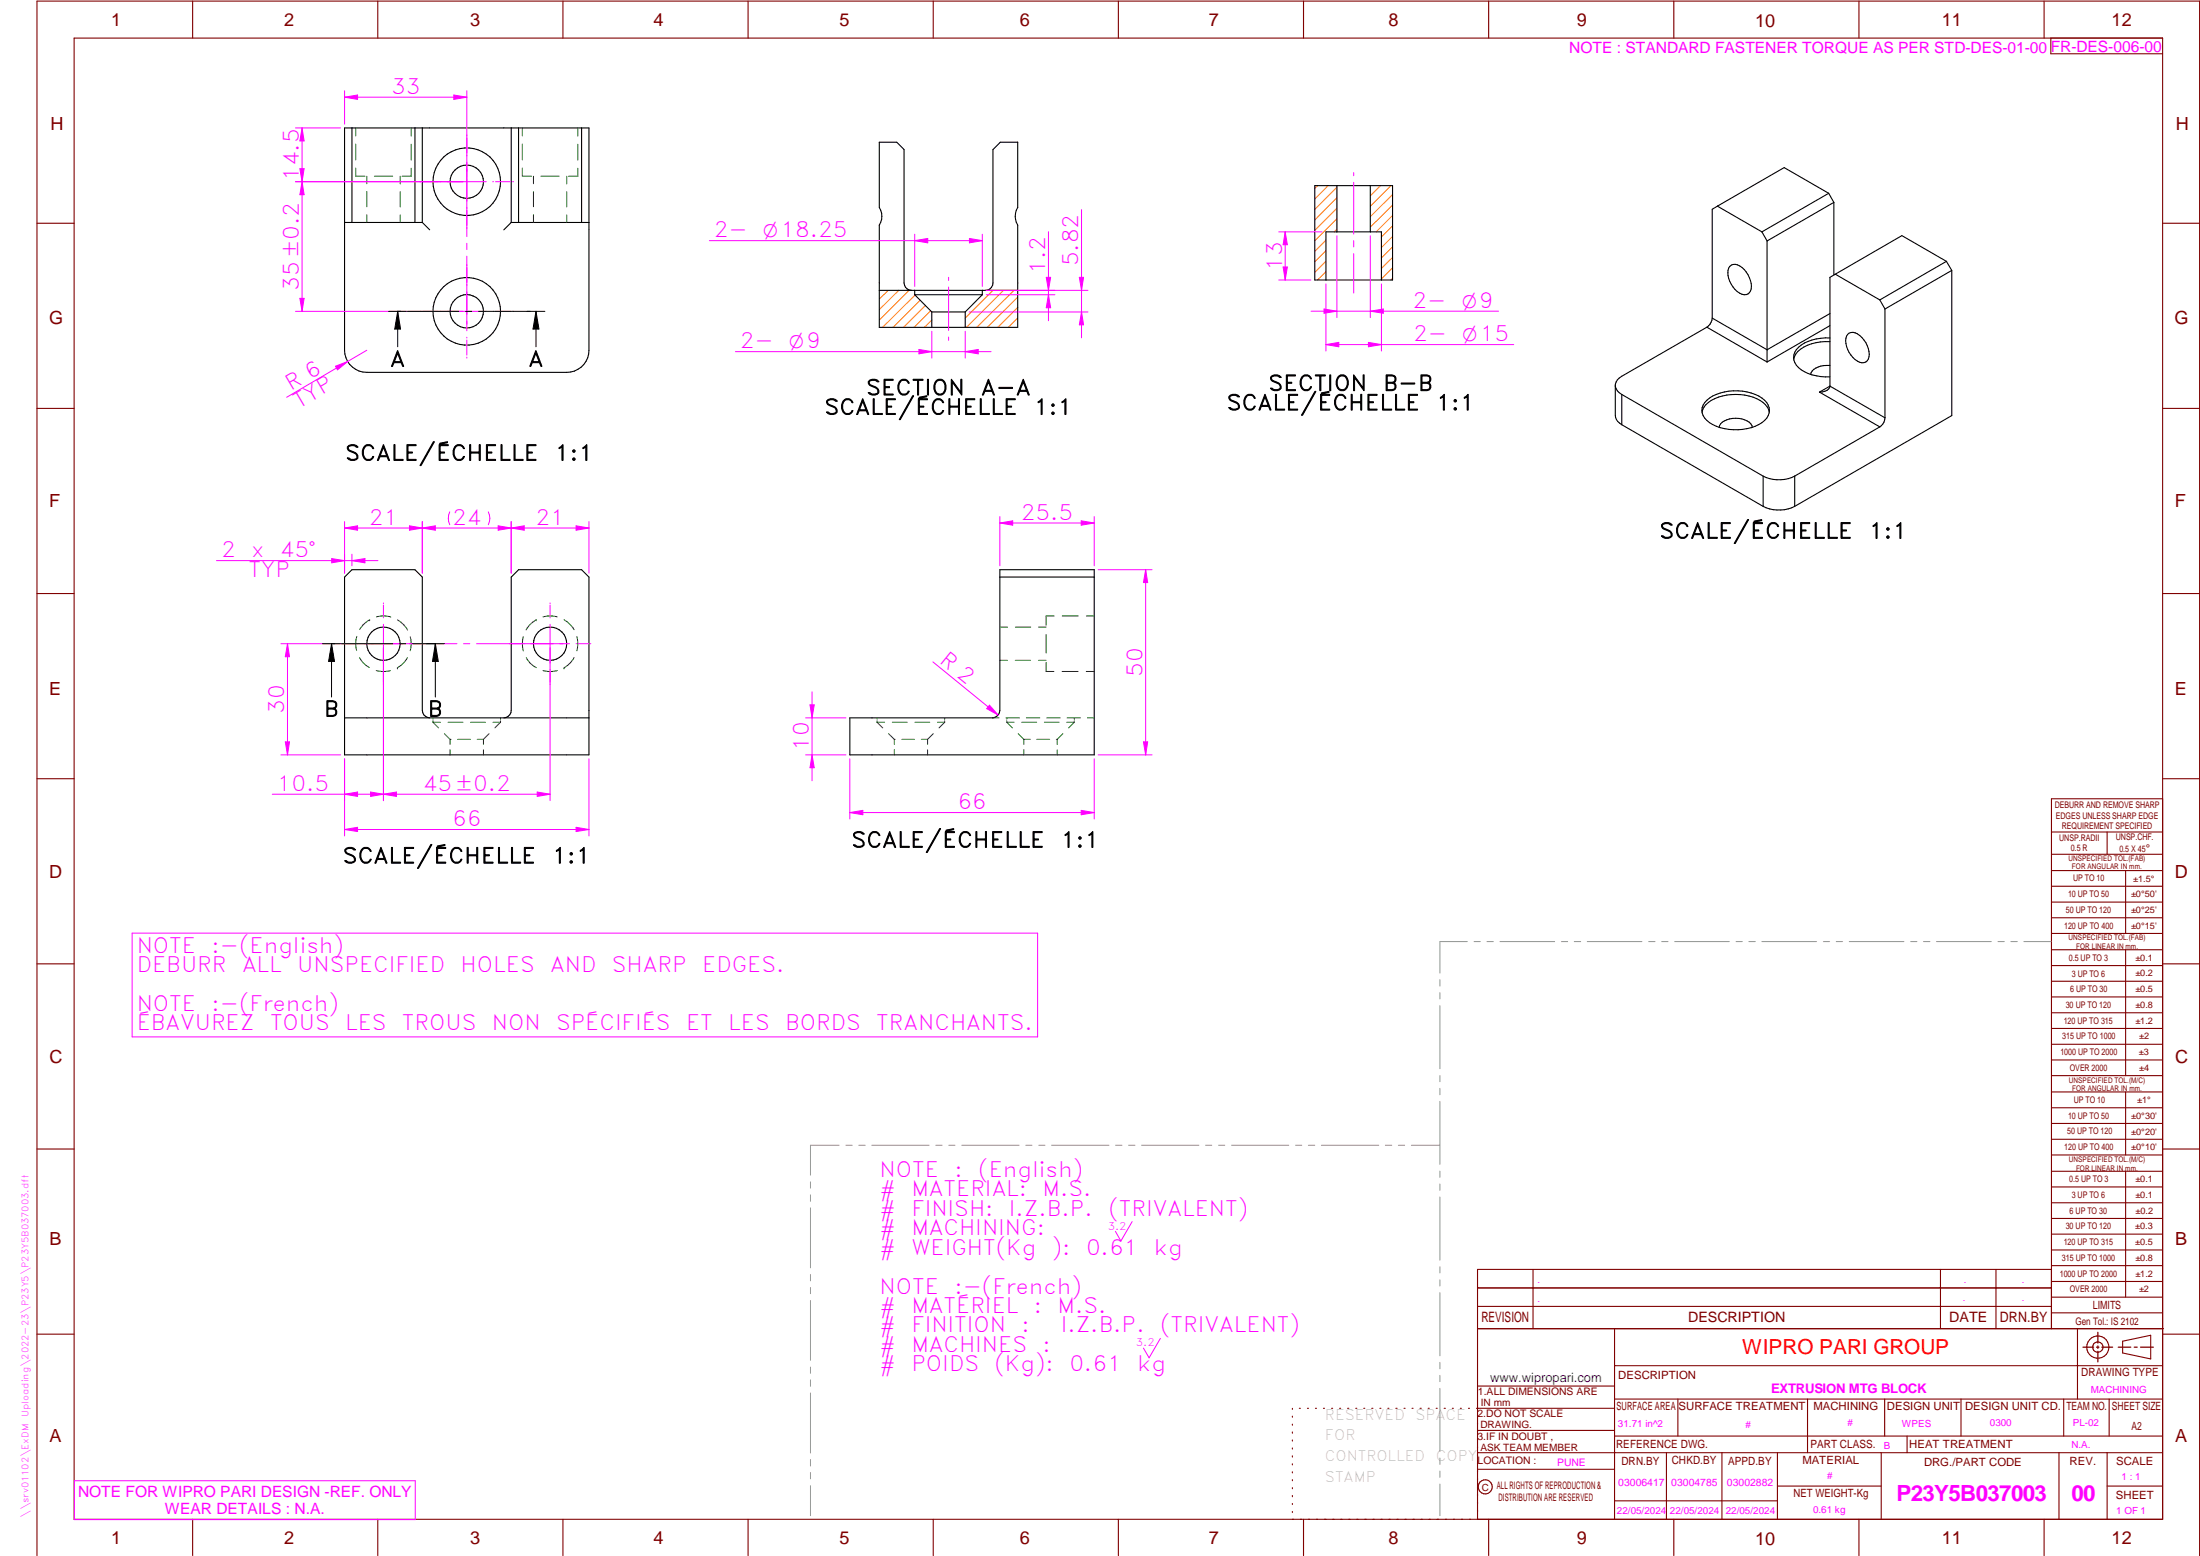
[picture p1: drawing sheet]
<svg xmlns="http://www.w3.org/2000/svg" width="594mm" height="420mm" viewBox="0 0 594 420" stroke-linecap="round" stroke-linejoin="round" font-family="sans-serif">
<g fill="none" stroke="#800000" stroke-width=".3">
<path d="M20 10.3h564v400h-564zM52 .3v10M102 .3v10M152 .3v10M202 .3v10M252 .3v10M302 .3v10M352 .3v10M402 .3v10M452 .3v10M502 .3v10M552 .3v10"/>
<path d="M553.8 10.3v4.2h30.2M10 60.3h10M584 60.3h10M10 110.3h10M584 110.3h10M10 160.3h10M584 160.3h10M10 210.3h10M584 215.7h-30v143.1M584 210.3h10M554 224.7h30M554 230.7h30"/>
<path d="M554 235.1h30M554 239.3h30M569 224.7v6M574 235.1v17M554 243.6h30M554 247.8h30M554 252.1h30M554 256.5h30M574 256.5v33.9M10 260.3h10M554 260.7h30M554 265h30"/>
<path d="M554 269.2h30M554 273.5h30M554 277.7h30M584 260.3h10M554 282h30M554 286.2h30M554 290.4h30M554 294.9h30M554 299.1h30M574 294.9v17M10 310.3h10M554 303.4h30"/>
<path d="M554 307.6h30M554 311.9h30M554 316.3h30M574 316.3v34M584 310.3h10M554 320.5h30M554 324.8h30M554 329h30M554 333.2h30M554 337.5h30M399 358.8h185.2M399 352.8h155"/>
<path d="M399 347.8h155M414 342.8v16M436 358.8v51.5M524 342.8v16M539 342.8v16M554 341.8h30M554 346h30M554 350.3h30M554 354.5h30M554 342.8h-155v67.5M561 358.8v19M10 360.3h10"/>
<path d="M399 374.3h37M436 377.8h148M453.1 377.8v10M488.1 377.8v14.5M508.9 377.8v10M529.5 377.8v10M557.3 377.8v10M569.5 377.8v10M573.2 362.2l7.6-1.6v6.3l-7.6-1.6zM584 368.8h-148M584 360.3h10M349 380.3v.3"/>
<path d="M349 382.4v.3M349 384.6v.3M349 386.7v.3M349 388.8v.3M349 391v.3M349 393.1v.3M349 395.3v.3M349 397.4v.3M349 399.5v.3M350.9 380.3h.2M353.1 380.3h.2M355.2 380.3h.3"/>
<path d="M357.4 380.3h.3M359.6 380.3h.3M361.7 380.3h.3M363.9 380.3h.3M366.1 380.3h.3M368.3 380.3h.2M370.4 380.3h.3M372.6 380.3h.3M374.8 380.3h.3M376.9 380.3h.4M379.1 380.3h.3M381.3 380.3h.3"/>
<path d="M383.4 380.3h.4M385.6 380.3h.3M387.8 380.3h.3M390 380.3h.3M392.2 380.3h.3M394.3 380.3h.3M396.5 380.3h.3M398.7 380.3h37.3M399 396.7h37M399 392.3h185M399 386.2h37M436 387.8h148"/>
<path d="M450 392.3v18M465 392.3v18M480 392.3v18M508 392.3v18M515 387.8v4.5M556 392.3v18M569 392.3v18M52 410.3v9.7M102 410.3v9.7M152 410.3v9.7M202 410.3v9.7M252 410.3v9.7"/>
<path d="M302 410.3v9.7M349 401.7v.3M349 403.8v.4M349 406v.3M349 408.1v.3M352 410.3v9.7M402 410.3v9.7M436 405.3h44M452 410.3v9.7M480 401.3h28M502 410.3v9.7M552 410.3v9.7"/>
<path d="M569 401.3h15M10 420v-419.7h584v419.7"/>
<circle cx="566.5" cy="363.7" r="1.39"/>
<circle cx="566.5" cy="363.8" r="3"/>
<circle cx="401.1" cy="401.5" r="1.9"/>
</g>
<g fill="none" stroke="#f0f" stroke-width=".27">
<path d="M79.8 34.5h12.2M81.6 34.5l.5 3.6h-1.1zM126.1 36.4v.3M126.1 37.3v4M79.8 49.1h51.5M126.1 41.9v.2M126.1 43.8v20.1M133 49.1h.3M133.8 49.1h4.1M138.4 49.1h.3M126.1 65.7v1.7M126.1 69.2v20.1"/>
<path d="M113.4 84.1h.3M114.3 84.1h4M118.8 84.1h.2M120.8 84.1h10.5M126.1 91.1v.2M126.1 91.8v4.1M126.1 96.4v.3M133 84.1h.3M133.8 84.1h4.1M138.4 84.1h.3M92.5 173.8h.2M93.1 173.8h2.9"/>
<path d="M96.4 173.8h.2M98.3 173.8h25.1M103.5 162.8v.2M103.5 163.4v2.9M103.5 166.7v.1M103.5 168.6v10.5M125.2 173.8h1.7M128.7 173.8h25.1M148.5 162.8v.2M148.5 163.4v2.9M148.5 166.7v.1M148.5 168.6v10.5"/>
<path d="M155.6 173.8h.1M156.1 173.8h2.9M159.4 173.8h.1M103.5 180.8v.2M103.5 181.4v2.8M103.5 184.7v.1M148.5 180.8v.2M148.5 181.4v2.8M148.5 184.7v.1M35.7 252h244.5v28h-244.5zM305.7 329.9l-3 5.2-1.5-2.6M313.3 361.4l-3 5.2-1.5-2.6"/>
<path d="M20.1 399.8h92v10.5h-92z"/>
</g>
<g fill="none" stroke="#949494" stroke-width=".27">
<path d="M396.2 254.3h-7.4v8.5M398.1 254.3h1.6M401.5 254.3h1.8M405 254.3h14.8M421.6 254.3h1.7M425.1 254.3h1.7M428.6 254.3h14.8M445.2 254.3h1.7M448.7 254.3h1.7M452.2 254.3h14.8M468.8 254.3h1.7M472.3 254.3h1.7"/>
<path d="M475.8 254.3h14.8M492.4 254.3h1.7M495.8 254.3h1.8M499.4 254.3h14.7M516 254.3h1.6M519.4 254.3h1.8M522.9 254.3h14.8M539.5 254.3h1.7M543 254.3h1.7M546.5 254.3h7.4M388.8 264.5v1.8M388.8 268.1v1.6"/>
<path d="M388.8 271.6v17M388.8 290.4v1.7M388.8 293.9v1.7M388.8 297.4v17M218.9 319.2v1.6M226.6 309.2h-7.7v8.1M228.4 309.2h1.7M231.9 309.2h1.7M235.4 309.2h15.5M252.7 309.2h1.7M256.2 309.2h1.7M259.7 309.2h15.5"/>
<path d="M277 309.2h1.7M280.5 309.2h1.7M284 309.2h15.5M301.2 309.2h1.8M304.8 309.2h1.7M308.3 309.2h15.5M325.5 309.2h1.7M329.1 309.2h1.6M332.6 309.2h15.4M349.8 309.2h1.7M353.3 309.2h1.7M356.8 309.2h15.5"/>
<path d="M374.1 309.2h1.7M377.6 309.2h1.7M381.1 309.2h7.7M388.8 316.2v1.7M388.8 319.7v1.7M218.9 322.6v1.8M218.9 326.1v16.2M388.8 323.2v17.1M218.9 344.1v1.8M218.9 347.6v1.7M218.9 351.2v16.1M388.8 342.1v1.6"/>
<path d="M388.8 345.6v1.7M388.8 349v17.1M218.9 369.1v1.7M218.9 372.6v1.8M218.9 376.1v16.2M388.8 367.9v1.7M388.8 371.4v1.7M388.8 374.9v17M218.9 394.1v1.8M218.9 397.6v1.7M388.8 393.7v1.7M388.8 397.2v1.7"/>
<path d="M218.9 401.2v8.1M388.8 400.7v8.6"/>
</g>
<path d="M566.5 359.7v3M562.5 363.8h2.9M566.1 363.8h.7M566.5 363.4v.7M566.5 364.9v2.8M567.6 363.8h2.9M572 363.8h3.4M576.3 363.8h.8M578 363.8h3.5" fill="none" stroke="#800000" stroke-width=".34"/>
<g fill="none" stroke="#000" stroke-width=".3">
<path d="M93 34.5h66v60.1a5.9 5.9 0 0 1-6 5.9h-53.9a6 6 0 0 1-6.1-5.9zM95 34.5v25.6M112 34.5v25.6M114 34.5v25.6M138 34.5v25.6M140 34.5v25.6M157 34.5v25.6M463.8 55.7l12 6.9M463.8 55.7l-1.4 .8v29.4M493.8 52.2l-12-6.9-18 10.4M493.8 52.2l1.4 2.5M493.8 52.2l-18 10.4"/>
<path d="M495.2 54.7v19.6M495.2 54.7l-18 10.4M93 60.1h21M114 60.1l2 2M138 60.1h21M138 60.1l-1.9 2M467.1 71.9a2.33 2.33 0 0 1 3.3 .3 6.5 6.5 0 0 1 2.3 6.4 1.88 1.88 0 0 1-2.9 .6 6.4 6.4 0 0 1-3-6.8zM475.8 62.6l1.4 2.5M477.2 65.1v32.6M495.6 74l-1.4 .9v29.4M495.6 74l12 7M525.6 70.6l-12-7-18 10.4"/>
<path d="M525.6 70.6l1.4 2.4M525.6 70.6l-18 10.4M527 73v39.2l-42.4 24.5M527 73l-18 10.4M460.9 88.3l16.3 9.4M460.9 88.3l-23 13.3a3.2 3.2 0 0 0-1.7 2.2v8.4a2.99 2.99 0 0 0 1.7 2.5M462.4 85.9a3.4 3.4 0 0 1-1.5 2.4M494.2 98.7a5.3 5.3 0 0 0-5.1 1.9l-.2 .5M494.2 91.3a11.3 11.3 0 0 0-9.1 3.1 3.6 3.6 0 0 0 1.3 5.5 12.4 12.4 0 0 0 7.8 1.9M494.2 92.2a11.1 11.1 0 0 0-9.2 3.3l-.6 1.5M494.2 87.9l-17 9.8M494.2 84.7l-17 9.7-14.8-8.5"/>
<path d="M498.9 90.3a2.28 2.28 0 0 1 3.3 .3 6.4 6.4 0 0 1 2.3 6.3 1.9 1.9 0 0 1-2.9 .6 6.4 6.4 0 0 1-3-6.7zM507.6 81l1.4 2.4M509 83.4v29.4M436.2 104.4a3.2 3.2 0 0 0 1.7 2.1M437.9 114.7l38.2 22M437.9 106.5l38.2 22.1M437.9 106.5v8.2M460.9 108.1a13.4 13.4 0 0 1 14-1.2 4.1 4.1 0 0 1 2.6 5.3 8.7 8.7 0 0 1-6.9 3.8 11.7 11.7 0 0 1-10.3-3.1 3.4 3.4 0 0 1 .6-4.8zM464.2 115.4a4.1 4.1 0 0 1 4.5-2.5 4.1 4.1 0 0 1 4.5 2.5M477.8 111.3a6.5 6.5 0 0 0-5.5-4.4 13 13 0 0 0-11.6 2.4l-.5 .6-.6 1.4M491.3 105.9l16.3 9.4M494.2 104.3l-2.9 1.6"/>
<path d="M494.2 104.3l14.8 8.5M494.2 104.3a2.44 2.44 0 0 1-2.9 1.6M507.6 115.3l-23 13.3M509 112.8a2.96 2.96 0 0 1-1.4 2.5M476.1 128.6v8.1M476.1 136.7a9.7 9.7 0 0 0 8.5 0M484.6 128.6a9.7 9.7 0 0 1-8.5 0M484.6 128.6v8.1M270 155.8h25.5M93 193.8h66M116 193.8a2.13 2.13 0 0 1-2-2v-36l-2-2h-17l-2 2v48h66v-48l-2-2h-17l-2 2v36a2.03 2.03 0 0 1-1.9 2M229.5 193.8h38.5a2.13 2.13 0 0 0 2-2v-38h25.5v50h-66z"/>
<circle cx="126" cy="49" r="9.1"/>
<circle cx="126.1" cy="49.1" r="4.5"/>
<circle cx="126" cy="84.1" r="4.5"/>
<circle cx="126" cy="84.1" r="9.1"/>
<circle cx="103.6" cy="173.8" r="4.5"/>
<circle cx="148.5" cy="173.8" r="4.5"/>
</g>
<g fill="none" stroke="#008000" stroke-width=".27">
<path d="M96 34.5v2.2M96 38.9v4.3M111 34.5v2.2M111 38.9v4.3M141 34.5v2.2M141 38.9v4.3M156 34.5v2.2M156 38.9v4.3M96 45.4v2.2h2.5M99.1 47.6v2M99.1 51.7v4.1M99.1 58v2.1"/>
<path d="M101.1 47.6h4.9M108.1 47.6v2.1M108.1 51.8v4.1M108.1 58v2.1M111 45.4v2.2h-2.4M141 45.4v2.2h2.5M144.1 47.6v2M144.1 51.7v4.1M144.1 58v2.1M146 47.6h5M153 47.6v2.1M153 51.8v4.1"/>
<path d="M153 58v2.1M156 45.4v2.2h-2.5M96.3 171.8a6.9 6.9 0 0 0 0 3.9M97.1 177.5a6.4 6.4 0 0 0 2.6 2.8M99.8 167.3a7.1 7.1 0 0 0-2.7 2.7M99.8 167.3h.1M101.7 166.6a6.4 6.4 0 0 1 3.8 0M107.4 167.4a7.3 7.3 0 0 1 2.7 2.7M110 177.5a6.9 6.9 0 0 1-2.7 2.8M110.8 172a7.1 7.1 0 0 1 0 3.7M141.3 171.9a7.4 7.4 0 0 0 0 3.9M142.1 177.6a6.1 6.1 0 0 0 2.7 2.7"/>
<path d="M144.8 167.3a7 7 0 0 0-2.7 2.8M144.8 167.3h.1M146.6 166.6a6.7 6.7 0 0 1 3.8 0M152.3 167.3a7.6 7.6 0 0 1 2.7 2.8M155 177.5a6.9 6.9 0 0 1-2.7 2.8M155.8 171.9a7.4 7.4 0 0 1 0 3.8M270 178.3h2M270 169.3h2.1M274.1 178.3h4.2M274.2 169.3h4.1M280.4 178.3h2.1M280.5 169.3h2"/>
<path d="M282.5 171.4v4.9M282.5 178.9v2.4h2.1M284.6 166.3h-2.1v2.5M286.8 166.3h4.4M293.4 166.3h2.1M101.6 181.1a6.8 6.8 0 0 0 3.8 0M107.3 180.3h.1M116.9 195h2M116.9 193.8v.4M116.9 194.6v.4M116.9 195l1.5 1.6M120 198.1l1.5 1.5"/>
<path d="M121 195h4M121.5 199.6h.3M121.5 199.6v1.4M123.6 199.6h3.4M127.1 195h4M128.9 199.6h1.6M130.5 199.6v1.4M132.1 198.1l-1.6 1.5M133.1 195h2.1M135.2 193.8v.4M135.2 194.6v.4M135.2 195l-1.6 1.6"/>
<path d="M146.6 181.1a6.8 6.8 0 0 0 3.9 0M152.3 180.3h.1M236.8 195h2.1M236.8 193.8v.4M236.8 194.6v.4M236.8 195l1.6 1.6M239.9 198.1l1.6 1.5M241 195h4M241.5 199.6h.2M241.5 199.6v1.4M243.5 199.6h3.5M247.1 195h4"/>
<path d="M248.8 199.6h1.7M250.5 199.6v1.4M252 198.1l-1.5 1.5M253.1 195h2M255.1 193.8v.4M255.1 194.6v.4M255.1 195l-1.5 1.6M268 193.8h1.8M271.6 193.8h3.7M271.9 195h1.9M271.9 193.8v.4M271.9 194.6v.4"/>
<path d="M271.9 195l1.5 1.6M274.9 198.1l1.6 1.5M275.9 195h4M276.5 199.6h1.7M276.5 199.6v1.4M277.1 193.8h3.7M280 199.6h3.5M282 195h4M282.7 193.8h3.6M285.2 199.6h.3M285.5 199.6v1.4M286.8 181.3h4.3"/>
<path d="M287 198.1l-1.5 1.5M288.1 195h2M288.2 193.8h3.6M290.1 195l-1.5 1.6M290.1 193.8v.4M290.1 194.6v.4M293.3 181.3h2.2M293.7 193.8h1.8M121.5 202.4v1.4M130.5 202.5v1.3M241.5 202.4v1.4M250.5 202.5v1.3"/>
<path d="M276.5 202.4v1.4M285.5 202.5v1.3"/>
</g>
<path d="M81.6 34.5l.5 3.6h-1.1z" fill="#f0f"/>
<path d="M81 45.6h1.1l-.5 3.5z" fill="none" stroke="#f0f" stroke-width=".27"/>
<path d="M81 45.6h1.1l-.5 3.5z" fill="#f0f"/>
<path d="M81.6 34.5v14.6M79.8 49.1h45.2M81.6 49.1l.5 3.5h-1.1zM79.8 84.1h45.2" fill="none" stroke="#f0f" stroke-width=".27"/>
<path d="M81.6 49.1l.5 3.5h-1.1z" fill="#f0f"/>
<path d="M81 80.6h1.1l-.5 3.5z" fill="none" stroke="#f0f" stroke-width=".27"/>
<path d="M81 80.6h1.1l-.5 3.5z" fill="#f0f"/>
<path d="M93 26.2l3.6-.5v1.1zM93 24.5v9M126.1 24.5v23.5M81.6 49.1v35" fill="none" stroke="#f0f" stroke-width=".27"/>
<path d="M93 26.2l3.6-.5v1.1z" fill="#f0f"/>
<path d="M122.5 25.7l3.6 .5-3.6 .6z" fill="none" stroke="#f0f" stroke-width=".27"/>
<path d="M122.5 25.7l3.6 .5-3.6 .6z" fill="#f0f"/>
<path d="M93 26.2h33.1M93 204.9v20.8M159 204.9v20.8M93 224l3.6-.6v1.1z" fill="none" stroke="#f0f" stroke-width=".27"/>
<path d="M93 224l3.6-.6v1.1z" fill="#f0f"/>
<path d="M155.6 223.4l3.4 .6-3.4 .5z" fill="none" stroke="#f0f" stroke-width=".27"/>
<path d="M155.6 223.4l3.4 .6-3.4 .5z" fill="#f0f"/>
<path d="M75.9 173.8h26.6M75.9 203.8h16.1M77 200.3h1.2l-.6 3.5zM93 224h66" fill="none" stroke="#f0f" stroke-width=".27"/>
<path d="M77 200.3h1.2l-.6 3.5z" fill="#f0f"/>
<path d="M77.6 173.8l.6 3.5h-1.2z" fill="none" stroke="#f0f" stroke-width=".27"/>
<path d="M77.6 173.8l.6 3.5h-1.2z" fill="#f0f"/>
<path d="M77.6 173.8v30M103.5 174.9v41.3M93 214.5l3.6-.6v1.2zM93 204.9v11.3" fill="none" stroke="#f0f" stroke-width=".27"/>
<path d="M93 214.5l3.6-.6v1.2z" fill="#f0f"/>
<path d="M100.1 213.9l3.4 .6-3.4 .6z" fill="none" stroke="#f0f" stroke-width=".27"/>
<path d="M100.1 213.9l3.4 .6-3.4 .6z" fill="#f0f"/>
<path d="M103.5 174.9v41.3M148.5 174.9v41.3M73.5 214.5h30M103.5 214.5l3.6-.6v1.2z" fill="none" stroke="#f0f" stroke-width=".27"/>
<path d="M103.5 214.5l3.6-.6v1.2z" fill="#f0f"/>
<path d="M145.1 213.9l3.4 .6-3.4 .6z" fill="none" stroke="#f0f" stroke-width=".27"/>
<path d="M145.1 213.9l3.4 .6-3.4 .6z" fill="#f0f"/>
<path d="M103.5 214.5h45M229.5 204.9v16.2M229.5 219.4l3.5-.6v1.2zM295.5 204.9v16.2" fill="none" stroke="#f0f" stroke-width=".27"/>
<path d="M229.5 219.4l3.5-.6v1.2z" fill="#f0f"/>
<path d="M292 218.8l3.5 .6-3.5 .6z" fill="none" stroke="#f0f" stroke-width=".27"/>
<path d="M292 218.8l3.5 .6-3.5 .6z" fill="#f0f"/>
<path d="M296.5 153.8h14.6M229.5 219.4h66M296.5 203.8h14.6M308.8 200.3h1.1l-.5 3.5z" fill="none" stroke="#f0f" stroke-width=".27"/>
<path d="M308.8 200.3h1.1l-.5 3.5z" fill="#f0f"/>
<path d="M309.4 153.8l.5 3.5h-1.1z" fill="none" stroke="#f0f" stroke-width=".27"/>
<path d="M309.4 153.8l.5 3.5h-1.1z" fill="#f0f"/>
<path d="M309.4 153.8v50M217.5 193.8h10.9M217.5 203.8h10.9M219.3 203.8l.6 3.5h-1.2z" fill="none" stroke="#f0f" stroke-width=".27"/>
<path d="M219.3 203.8l.6 3.5h-1.2z" fill="#f0f"/>
<path d="M218.7 190.3h1.2l-.6 3.5z" fill="none" stroke="#f0f" stroke-width=".27"/>
<path d="M218.7 190.3h1.2l-.6 3.5z" fill="#f0f"/>
<path d="M251.9 178.7l17.6 14.4M219.3 186.8v24M267.2 190.4l2.3 2.7-3.1-1.8z" fill="none" stroke="#f0f" stroke-width=".27"/>
<path d="M267.2 190.4l2.3 2.7-3.1-1.8z" fill="#f0f"/>
<path d="M93 142.6l3.6-.6v1.2zM93 140.8v14M114 140.8v14" fill="none" stroke="#f0f" stroke-width=".27"/>
<path d="M93 142.6l3.6-.6v1.2z" fill="#f0f"/>
<path d="M110.6 142l3.4 .6-3.4 .6z" fill="none" stroke="#f0f" stroke-width=".27"/>
<path d="M110.6 142l3.4 .6-3.4 .6z" fill="#f0f"/>
<path d="M121.4 138.2a4.1 4.1 0 0 0 0 3.5M131.9 138.2a3.8 3.8 0 0 1 0 3.5M93 142.6h21M114 140.8v14M114 142.6l3.6-.6v1.2zM138 140.8v14" fill="none" stroke="#f0f" stroke-width=".27"/>
<path d="M114 142.6l3.6-.6v1.2z" fill="#f0f"/>
<path d="M134.5 142l3.5 .6-3.5 .6z" fill="none" stroke="#f0f" stroke-width=".27"/>
<path d="M134.5 142l3.5 .6-3.5 .6z" fill="#f0f"/>
<path d="M114 142.6h24M138 140.8v14M138 142.6l3.6-.6v1.2zM159 140.8v14" fill="none" stroke="#f0f" stroke-width=".27"/>
<path d="M138 142.6l3.6-.6v1.2z" fill="#f0f"/>
<path d="M155.6 142l3.4 .6-3.4 .6z" fill="none" stroke="#f0f" stroke-width=".27"/>
<path d="M155.6 142l3.4 .6-3.4 .6z" fill="#f0f"/>
<path d="M89.6 150.8l3.4 .6-3.4 .6zM93 149.6v5.2M95 149.6v3.2M138 142.6h21" fill="none" stroke="#f0f" stroke-width=".27"/>
<path d="M89.6 150.8l3.4 .6-3.4 .6z" fill="#f0f"/>
<path d="M95 151.4l3.5-.6v1.2z" fill="none" stroke="#f0f" stroke-width=".27"/>
<path d="M95 151.4l3.5-.6v1.2z" fill="#f0f"/>
<path d="M90.6 98.9l3.3-1.3-2.8 2.3zM99.1 94.6l-21.7 12.7M58.5 151.4h43.6" fill="none" stroke="#f0f" stroke-width=".27"/>
<path d="M90.6 98.9l3.3-1.3-2.8 2.3z" fill="#f0f"/>
<path d="M105 84.1h4.8M107.4 84.1v9.5M107.4 84.1l.8 4.8h-1.6zM110 84.1h13.9M125.8 84.1h1.7M129.2 84.1h17.9M144.7 84.1l.8 4.8h-1.6zM144.7 84.1v9.5" fill="none" stroke="#000" stroke-width=".27"/>
<path d="M107.4 84.1l.8 4.8h-1.6zM144.7 84.1l.8 4.8h-1.6z" fill="#000"/>
<path d="M239.9 78.4l-2.5 2.4M242.7 78.4l-5.3 5.2M245.5 78.4l-8.1 8M247.1 79.7l-8.8 8.7M248.5 81.1l-7.3 7.3M249.9 82.5l-5.9 5.9M251.3 83.9l-4.5 4.5M251.6 86.4l-2 2" fill="none" stroke="#ff8000" stroke-width=".27"/>
<g fill="none" stroke="#ff8000" stroke-width=".27">
<path d="M355.8 50.1l-.8 .8M358.6 50.1l-3.6 3.6M361 50.5l-6 6.1M361 53.4l-6 6M361 56.2l-6 6M361 59.1l-6 5.9M372.8 50.1l-2.8 2.8M375.6 50.1l-5.6 5.6M376 52.5l-6 6M376 55.4l-6 5.9M376 58.2l-4.4 4.4M268.1 78.4l-7.5 7.5"/>
<path d="M271 78.4l-10 10M273.8 78.4l-10 10M358 73.4l-2.2 2.2M358 64.9l-3 3M358 67.7l-3 3M358 70.5l-3 3M361 61.8l-.7 .8M376 61l-3 3M376 63.8l-3 3M376 66.7l-3 3M376 69.5l-3 3M376 72.3l-3 3"/>
<path d="M376 75.1l-.4 .5M274.8 85.9l-2.5 2.5M274.8 83l-5.4 5.4M274.8 80.2l-8.2 8.2"/>
</g>
<g fill="none" stroke="#000" stroke-width=".3">
<path d="M355 50.1h21v25.5h-21zM361 50.1v12.5M370 50.1v12.5M247 79.6h18.3M247 79.6l4.6 4.6M247 78.4v1.2M265.3 79.6l-4.7 4.6M265.3 78.4v1.2M266.1 78.4a1.97 1.97 0 0 0 2-2v-36l2-2h4.7v17.6a4.6 4.6 0 0 0 0 4.8v27.6h-37.4v-27.6a4.6 4.6 0 0 0 0-4.8v-17.6h4.7l2 2v36a2.03 2.03 0 0 0 2 2M274.8 78.4h-37.4M358 75.6v-13h15v13M251.6 84.2h9"/>
<path d="M251.6 84.2v4.2M260.6 84.2v4.2"/>
</g>
<path d="M365.5 46.6v.9M365.5 49.2v14M247 65l3.5-.6v1.2zM247 63.2v14.1M256.2 74.9v.8M256.2 77.5v11.7M265.3 63.2v14.1M365.5 65v1.7M365.5 68.5v10.6M256.2 91v.9" fill="none" stroke="#f0f" stroke-width=".27"/>
<path d="M87.1 173.8h4.8M89.5 173.8l.8 4.8h-1.6zM89.5 173.8v14.4M92.2 173.8h13.9M107.9 173.8h1.7M111.4 173.8h8.6M117.6 173.8l.8 4.8h-1.6zM117.6 173.8v14.4" fill="none" stroke="#000" stroke-width=".27"/>
<path d="M89.5 173.8l.8 4.8h-1.6zM117.6 173.8l.8 4.8h-1.6z" fill="#000"/>
<path d="M247 65l3.5-.6v1.2z" fill="#f0f"/>
<path d="M261.8 64.4l3.5 .6-3.5 .6z" fill="none" stroke="#f0f" stroke-width=".27"/>
<path d="M261.8 64.4l3.5 .6-3.5 .6z" fill="#f0f"/>
<path d="M191.6 65h73.7M248.2 94.4l3.4 .6-3.4 .5zM251.6 89.5v7.2M260.6 89.5v7.2" fill="none" stroke="#f0f" stroke-width=".27"/>
<path d="M248.2 94.4l3.4 .6-3.4 .5z" fill="#f0f"/>
<path d="M260.6 95l3.6-.6v1.1z" fill="none" stroke="#f0f" stroke-width=".27"/>
<path d="M260.6 95l3.6-.6v1.1z" fill="#f0f"/>
<path d="M266.3 78.4h27.5M291.5 74.9h1.1l-.5 3.5zM198.6 95h69M261.7 84.2h32.1" fill="none" stroke="#f0f" stroke-width=".27"/>
<path d="M291.5 74.9h1.1l-.5 3.5z" fill="#f0f"/>
<path d="M292.1 84.2l.5 3.5h-1.1z" fill="none" stroke="#f0f" stroke-width=".27"/>
<path d="M292.1 84.2l.5 3.5h-1.1z" fill="#f0f"/>
<path d="M292.1 56.6v34.6M266.3 78.4h18.6M266.3 79.6h18.6M282.5 74.9h1.2l-.6 3.5z" fill="none" stroke="#f0f" stroke-width=".27"/>
<path d="M282.5 74.9h1.2l-.6 3.5z" fill="#f0f"/>
<path d="M283.1 79.6l.6 3.5h-1.2z" fill="none" stroke="#f0f" stroke-width=".27"/>
<path d="M283.1 79.6l.6 3.5h-1.2z" fill="#f0f"/>
<path d="M283.1 62.6v24M358 76.7v18.1M373 76.7v18.1M358 93l3.5-.5v1.1z" fill="none" stroke="#f0f" stroke-width=".27"/>
<path d="M358 93l3.5-.5v1.1z" fill="#f0f"/>
<path d="M369.5 92.5l3.5 .5-3.5 .6z" fill="none" stroke="#f0f" stroke-width=".27"/>
<path d="M369.5 92.5l3.5 .5-3.5 .6z" fill="#f0f"/>
<path d="M361 63.7v22.1M370 63.7v22.1M357.5 83.4l3.5 .6-3.5 .6zM358 93h50.8" fill="none" stroke="#f0f" stroke-width=".27"/>
<path d="M357.5 83.4l3.5 .6-3.5 .6z" fill="#f0f"/>
<path d="M370 84l3.5-.6v1.2z" fill="none" stroke="#f0f" stroke-width=".27"/>
<path d="M370 84l3.5-.6v1.2z" fill="#f0f"/>
<path d="M345.3 75.6h8.7M345.3 62.6h11.7M346.5 72.1h1.1l-.6 3.5zM354 84h50.7" fill="none" stroke="#f0f" stroke-width=".27"/>
<path d="M346.5 72.1h1.1l-.6 3.5z" fill="#f0f"/>
<path d="M347 62.6l.6 3.5h-1.1z" fill="none" stroke="#f0f" stroke-width=".27"/>
<path d="M347 62.6l.6 3.5h-1.1z" fill="#f0f"/>
<path d="M347 62.6v13M270 139.5v13.3M295.5 139.5v13.3M270 141.2l3.5-.6v1.2z" fill="none" stroke="#f0f" stroke-width=".27"/>
<path d="M270 141.2l3.5-.6v1.2z" fill="#f0f"/>
<path d="M292 140.6l3.5 .6-3.5 .6z" fill="none" stroke="#f0f" stroke-width=".27"/>
<path d="M292 140.6l3.5 .6-3.5 .6z" fill="#f0f"/>
<path d="M270 141.2h25.5" fill="none" stroke="#f0f" stroke-width=".27"/>
<g font-size="6" fill="#f0f">
<text x="512.1" y="405.2">P23Y5B037003</text>
<text x="559.4" y="405.2">00</text>
</g>
<g font-size="5.7" fill="#f0f">
<text x="105.6" y="25.4">33</text>
<text x="80.7" y="48.9" transform="rotate(-90 80.7 48.9)">14.5</text>
<text x="192.8" y="64.1">2-</text>
<text x="291.2" y="71.9" transform="rotate(-90 291.2 71.9)">5.82</text>
<text x="282.2" y="74" transform="rotate(-90 282.2 74)">1.2</text>
<text x="346.2" y="73.1" transform="rotate(-90 346.2 73.1)">13</text>
<text x="80.7" y="78.4" transform="rotate(-90 80.7 78.4)">35±0.2</text>
<text x="381.5" y="83.1">2-</text>
<text x="199.8" y="94.1">2-</text>
<text x="381.6" y="92.2">2-</text>
<text x="78.5" y="105.6" transform="rotate(-30 78.5 105.6)">R 6</text>
<text x="80.7" y="110.4" transform="rotate(-30 80.7 110.4)">TYP</text>
<text x="99.6" y="141.7">21</text>
<text x="122.1" y="141.7">24</text>
<text x="144.6" y="141.7">21</text>
<text x="275.7" y="140.3">25.5</text>
<text x="59.7" y="150.5">2</text>
<text x="67.1" y="155.8">TYP</text>
<text x="67.8" y="150.5">x</text>
<text x="75.6" y="150.5">45°</text>
<text x="253.4" y="178.8" transform="rotate(39 253.4 178.8)">R 2</text>
<text x="308.5" y="182.8" transform="rotate(-90 308.5 182.8)">50</text>
<text x="76.7" y="192.8" transform="rotate(-90 76.7 192.8)">30</text>
<text x="218.4" y="202.8" transform="rotate(-90 218.4 202.8)">10</text>
<text x="74.8" y="213.6">10.5</text>
<text x="114.2" y="213.6">45±0.2</text>
<text x="258.5" y="218.5">66</text>
<text x="122.1" y="223.1">66</text>
<text x="36.9" y="257.2">NOTE</text>
<text x="57.1" y="257.2">:-(English)</text>
<text x="36.9" y="262.5">DEBURR</text>
<text x="65.4" y="262.5">ALL</text>
<text x="80.3" y="262.5">UNSPECIFIED</text>
<text x="124.4" y="262.5">HOLES</text>
<text x="148.6" y="262.5">AND</text>
<text x="165.2" y="262.5">SHARP</text>
<text x="189.6" y="262.5">EDGES.</text>
<text x="36.9" y="273">NOTE</text>
<text x="57.1" y="273">:-(French)</text>
<text x="36.9" y="278.2">ÉBAVUREZ</text>
<text x="72.9" y="278.2">TOUS</text>
<text x="93.2" y="278.2">LES</text>
<text x="108.5" y="278.2">TROUS</text>
<text x="132.8" y="278.2">NON</text>
<text x="150.2" y="278.2">SPÉCIFIÉS</text>
<text x="185.3" y="278.2">ET</text>
<text x="196.6" y="278.2">LES</text>
<text x="212" y="278.2">BORDS</text>
<text x="236.6" y="278.2">TRANCHANTS.</text>
<text x="237.5" y="317.8">NOTE</text>
<text x="257.7" y="317.8">:</text>
<text x="264.1" y="317.8">(English)</text>
<text x="237.5" y="323">#</text>
<text x="246.1" y="323">MATERIAL:</text>
<text x="281.5" y="323">M.S.</text>
<text x="237.5" y="328.3">#</text>
<text x="246.1" y="328.3">FINISH:</text>
<text x="272.4" y="328.3">I.Z.B.P.</text>
<text x="299.3" y="328.3">(TRIVALENT)</text>
<text x="237.5" y="333.5">#</text>
<text x="246.1" y="333.5">MACHINING:</text>
<text x="237.5" y="338.8">#</text>
<text x="246.1" y="338.8">WEIGHT(Kg</text>
<text x="284" y="338.8">):</text>
<text x="293.3" y="338.8">0.61</text>
<text x="311.6" y="338.8">kg</text>
<text x="237.5" y="349.3">NOTE</text>
<text x="257.7" y="349.3">:-(French)</text>
<text x="237.5" y="354.5">#</text>
<text x="237.5" y="359.8">#</text>
<text x="246.1" y="359.8">FINITION</text>
<text x="246.1" y="354.5">MATÉRIEL</text>
<text x="275.8" y="359.8">:</text>
<text x="279.2" y="354.5">:</text>
<text x="285.6" y="354.5">M.S.</text>
<text x="286.4" y="359.8">I.Z.B.P.</text>
<text x="313.3" y="359.8">(TRIVALENT)</text>
<text x="237.5" y="365">#</text>
<text x="246.1" y="365">MACHINES</text>
<text x="281.5" y="365">:</text>
<text x="237.5" y="370.3">#</text>
<text x="246.1" y="370.3">POIDS</text>
<text x="268.5" y="370.3">(Kg):</text>
<text x="288.8" y="370.3">0.61</text>
<text x="307.1" y="370.3">kg</text>
</g>
<g font-size="5.7">
<text x="105.4" y="98.9">A</text>
<text x="142.7" y="98.9">A</text>
<text x="233.9" y="106.7">SECTION</text>
<text x="264.9" y="106.7">A-A</text>
<text x="342.5" y="105.5">SECTION</text>
<text x="373.5" y="105.5">B-B</text>
<text x="222.6" y="111.9">SCALE/ÉCHELLE</text>
<text x="279.2" y="111.9">1:1</text>
<text x="331.3" y="110.7">SCALE/ÉCHELLE</text>
<text x="387.8" y="110.7">1:1</text>
<text x="93.2" y="124.3">SCALE/ÉCHELLE</text>
<text x="149.8" y="124.3">1:1</text>
<text x="448.1" y="145.4">SCALE/ÉCHELLE</text>
<text x="504.6" y="145.4">1:1</text>
<text x="87.5" y="193.5">B</text>
<text x="115.5" y="193.5">B</text>
<text x="92.5" y="233.1">SCALE/ÉCHELLE</text>
<text x="149.1" y="233.1">1:1</text>
<text x="229.9" y="228.8">SCALE/ÉCHELLE</text>
<text x="286.4" y="228.8">1:1</text>
</g>
<text font-size="5.6" fill="#f00" x="470.5" y="365.5">WIPRO PARI GROUP</text>
<g font-size="5.4" fill="#f0f">
<text x="206.1" y="64.1">O18.25</text>
<text x="394.8" y="83.1">O9</text>
<text x="213.1" y="94.1">O9</text>
<text x="394.9" y="92.2">O15</text>
</g>
<g font-size="4.9" fill="#800000">
<text x="30" y="6.9">1</text>
<text x="76.7" y="6.9">2</text>
<text x="127" y="6.9">3</text>
<text x="176.5" y="6.9">4</text>
<text x="226.7" y="6.9">5</text>
<text x="275.4" y="6.9">6</text>
<text x="326.4" y="6.9">7</text>
<text x="375" y="6.9">8</text>
<text x="425.8" y="6.9">9</text>
<text x="473.9" y="7.3">10</text>
<text x="524.3" y="6.9">11</text>
<text x="570.2" y="6.9">12</text>
<text x="13.6" y="35.1">H</text>
<text x="587.6" y="35.1">H</text>
<text x="13.2" y="87.5">G</text>
<text x="587.2" y="87.5">G</text>
<text x="13.2" y="137">F</text>
<text x="587.2" y="137">F</text>
<text x="13.2" y="187.6">E</text>
<text x="587.2" y="187.6">E</text>
<text x="13.2" y="237">D</text>
<text x="587.2" y="237">D</text>
<text x="13.4" y="287.1">C</text>
<text x="587.4" y="287.1">C</text>
<text x="13.4" y="336.2">B</text>
<text x="587.4" y="336.2">B</text>
<text x="13.4" y="389.3">A</text>
<text x="587.4" y="389.3">A</text>
<text x="30" y="416.9">1</text>
<text x="76.7" y="416.9">2</text>
<text x="127" y="416.9">3</text>
<text x="176.5" y="416.9">4</text>
<text x="226.7" y="416.9">5</text>
<text x="275.4" y="416.9">6</text>
<text x="326.4" y="416.9">7</text>
<text x="375" y="416.9">8</text>
<text x="425.8" y="416.9">9</text>
<text x="473.9" y="417.3">10</text>
<text x="524.3" y="416.9">11</text>
<text x="570.2" y="416.9">12</text>
</g>
<g font-size="4.2" fill="#f0f">
<text x="423.7" y="14.3">NOTE : STANDARD FASTENER TORQUE AS PER STD-DES-01-00</text>
<text x="553.8" y="14">FR-DES-006-00</text>
<text x="21.1" y="404.3">NOTE FOR WIPRO PARI DESIGN -REF. ONLY</text>
<text x="44.5" y="408.8">WEAR DETAILS : N.A.</text>
</g>
<g font-size="3.9" fill="#800000">
<text x="400" y="357.1">REVISION</text>
<text x="455.9" y="357.1">DESCRIPTION</text>
<text x="526.4" y="357.1">DATE</text>
<text x="540" y="357.1">DRN.BY</text>
</g>
<g font-size="3.9" fill="#c0c0c0">
<text x="357.8" y="383.3">RESERVED</text>
<text x="382.3" y="383.3">SPACE</text>
<text x="357.8" y="388.9">FOR</text>
<text x="357.8" y="394.5">CONTROLLED</text>
<text x="387.8" y="394.5">COPY</text>
<text x="357.8" y="400">STAMP</text>
</g>
<text font-size="3.6" fill="#f0f" x="478.3" y="376.1">EXTRUSION MTG BLOCK</text>
<text font-size="3.5" fill="#00f" x="402.4" y="373.3">www.wipropari.com</text>
<g font-size="3.1" fill="#800000">
<text x="565.1" y="353.5">LIMITS</text>
<text x="562" y="371.7">DRAWING TYPE</text>
<text x="437" y="372.3">DESCRIPTION</text>
<text x="436.5" y="380.8">SURFACE AREA</text>
<text x="453.3" y="380.8">SURFACE TREATMENT</text>
<text x="489.7" y="380.8">MACHINING</text>
<text x="509.5" y="380.8">DESIGN UNIT</text>
<text x="530.6" y="380.8">DESIGN UNIT CD.</text>
<text x="558" y="380.6">TEAM NO.</text>
<text x="570.3" y="380.7">SHEET SIZE</text>
<text x="575.6" y="386.1">A2</text>
<text x="436.4" y="391.1">REFERENCE DWG.</text>
<text x="437.8" y="395.5">DRN.BY</text>
<text x="451.4" y="395.4">CHKD.BY</text>
<text x="466.6" y="395.5">APPD.BY</text>
<text x="486.7" y="395.4">MATERIAL</text>
<text x="488.9" y="390.9">PART CLASS.</text>
<text x="515.6" y="390.9">HEAT TREATMENT</text>
<text x="519.6" y="395.9">DRG./PART CODE</text>
<text x="558.9" y="395.5">REV.</text>
<text x="571.4" y="395.6">SCALE</text>
<text x="484.3" y="404.2">NET WEIGHT-Kg</text>
<text x="571.4" y="404.7">SHEET</text>
</g>
<text font-size="3" fill="#800000" x="579.5" y="230.1">°</text>
<g font-size="2.8" fill="#f0f">
<text x="299.1" y="332.1">3.2</text>
<text x="306.7" y="363.6">3.2</text>
<text x="420.5" y="396">PUNE</text>
<text x="437" y="401.2">03006417</text>
<text x="451.3" y="401.2">03004785</text>
<text x="466.3" y="401.2">03002882</text>
</g>
<g font-size="2.8" fill="#800000">
<text x="560.4" y="357.7">Gen Tol.: IS 2102</text>
<text x="399.1" y="376.6">1.ALL DIMENSIONS ARE</text>
<text x="399" y="382.7">2.DO NOT SCALE</text>
<text x="399" y="388.7">3.IF IN DOUBT ,</text>
<text x="399" y="395.4">LOCATION :</text>
<text x="404.2" y="402">ALL RIGHTS OF REPRODUCTION &amp;</text>
<text x="404.7" y="405.4">DISTRIBUTION ARE RESERVED</text>
</g>
<g font-size="2.7" fill="#f0f">
<text x="564.6" y="376.2">MACHINING</text>
<text x="436.9" y="385.4">31.71 in^2</text>
<text x="471.4" y="385.5">#</text>
<text x="498.9" y="385">#</text>
<text x="513.6" y="385.3">WPES</text>
<text x="537.3" y="385.1">0300</text>
<text x="559.7" y="385.1">PL-02</text>
<text x="508.7" y="391.2">B</text>
<text x="559.3" y="391.1">N.A.</text>
<text x="493.4" y="399.5">#</text>
<text x="572.8" y="399.7">1 : 1</text>
<text x="436.6" y="408.7">22/05/2024</text>
<text x="450.9" y="408.8">22/05/2024</text>
<text x="466" y="408.9">22/05/2024</text>
<text x="489.6" y="408.5">0.61 kg</text>
<text x="571.4" y="408.7">1 OF 1</text>
</g>
<g font-size="2.7" fill="#800000">
<text x="399.9" y="379.7">IN mm</text>
<text x="399.7" y="385.7">DRAWING.</text>
<text x="399.7" y="391.8">ASK TEAM MEMBER</text>
<text x="400.1" y="402.5">C</text>
</g>
<g font-size="2.5" fill="#800000">
<text x="554.9" y="218.3">DEBURR AND REMOVE SHARP</text>
<text x="555.2" y="221">EDGES UNLESS SHARP EDGE</text>
<text x="556.1" y="227.1">UNSP.RADII</text>
<text x="556.8" y="223.8">REQUIREMENT SPECIFIED</text>
<text x="571.4" y="226.9">UNSP.CHF.</text>
<text x="559.2" y="229.9">0.5 R</text>
<text x="572.3" y="230.1">0.5 X 45</text>
<text x="559.8" y="238">UP TO 10</text>
<text x="576.1" y="238.1">±1.5°</text>
<text x="558.5" y="242.2">10 UP TO 50</text>
<text x="575.5" y="242.3">±0°50'</text>
<text x="557.4" y="250.7">120 UP TO 400</text>
<text x="557.9" y="246.5">50 UP TO 120</text>
<text x="575.5" y="250.7">±0°15'</text>
<text x="575.5" y="246.5">±0°25'</text>
<text x="558.7" y="259.4">0.5 UP TO 3</text>
<text x="559.5" y="263.7">3 UP TO 6</text>
<text x="576.6" y="263.6">±0.2</text>
<text x="576.6" y="259.4">±0.1</text>
<text x="559" y="267.9">6 UP TO 30</text>
<text x="576.6" y="267.9">±0.5</text>
<text x="557.8" y="272.2">30 UP TO 120</text>
<text x="576.6" y="272.2">±0.8</text>
<text x="556.9" y="280.7">315 UP TO 1000</text>
<text x="557.3" y="276.4">120 UP TO 315</text>
<text x="576.6" y="276.4">±1.2</text>
<text x="577.7" y="280.7">±2</text>
<text x="556.4" y="284.9">1000 UP TO 2000</text>
<text x="577.6" y="284.9">±3</text>
<text x="558.9" y="289.2">OVER 2000</text>
<text x="577.7" y="289.3">±4</text>
<text x="560" y="297.9">UP TO 10</text>
<text x="577.1" y="297.9">±1°</text>
<text x="558.5" y="302.1">10 UP TO 50</text>
<text x="575.5" y="302.1">±0°30'</text>
<text x="557.4" y="310.6">120 UP TO 400</text>
<text x="558.2" y="306.3">50 UP TO 120</text>
<text x="575.5" y="310.6">±0°10'</text>
<text x="575.5" y="306.4">±0°20'</text>
<text x="558.8" y="319.2">0.5 UP TO 3</text>
<text x="559.4" y="323.4">3 UP TO 6</text>
<text x="576.6" y="319.2">±0.1</text>
<text x="576.6" y="323.5">±0.1</text>
<text x="558.9" y="327.7">6 UP TO 30</text>
<text x="576.7" y="327.7">±0.2</text>
<text x="557.8" y="332">30 UP TO 120</text>
<text x="576.6" y="332">±0.3</text>
<text x="556.8" y="340.5">315 UP TO 1000</text>
<text x="557.3" y="336.3">120 UP TO 315</text>
<text x="576.6" y="336.3">±0.5</text>
<text x="576.6" y="340.5">±0.8</text>
<text x="556.2" y="344.7">1000 UP TO 2000</text>
<text x="576.6" y="344.7">±1.2</text>
<text x="558.9" y="349">OVER 2000</text>
<text x="577.6" y="349">±2</text>
</g>
<g font-size="2.5" fill="#f0f">
<text x="415.2" y="346.4">.</text>
<text x="530.3" y="346.5">.</text>
<text x="545.9" y="346.4">.</text>
<text x="415.2" y="351.5">.</text>
<text x="530" y="351.3">.</text>
<text x="545.9" y="351.4">.</text>
</g>
<g font-size="2.4" fill="#f0f">
<text x="7.7" y="382.7" transform="rotate(-90 7.7 382.7)">Uploading\2022-23\P23Y5\P23Y5B037003.dft</text>
<text x="7.7" y="409.8" transform="rotate(-90 7.7 409.8)">\\srv01102\ExDM</text>
</g>
<g font-size="2.1" fill="#800000">
<text x="558.5" y="232.4">UNSPECIFIED TOL.(FAB)</text>
<text x="559.5" y="234.7">FOR ANGULAR IN mm.</text>
<text x="558.6" y="253.9">UNSPECIFIED TOL.(FAB)</text>
<text x="560.7" y="256.3">FOR LINEAR IN mm.</text>
<text x="558.7" y="292.3">UNSPECIFIED TOL.(M/C)</text>
<text x="559.6" y="294.7">FOR ANGULAR IN mm.</text>
<text x="558.7" y="313.7">UNSPECIFIED TOL.(M/C)</text>
<text x="560.6" y="316.1">FOR LINEAR IN mm.</text>
</g>
</svg>
